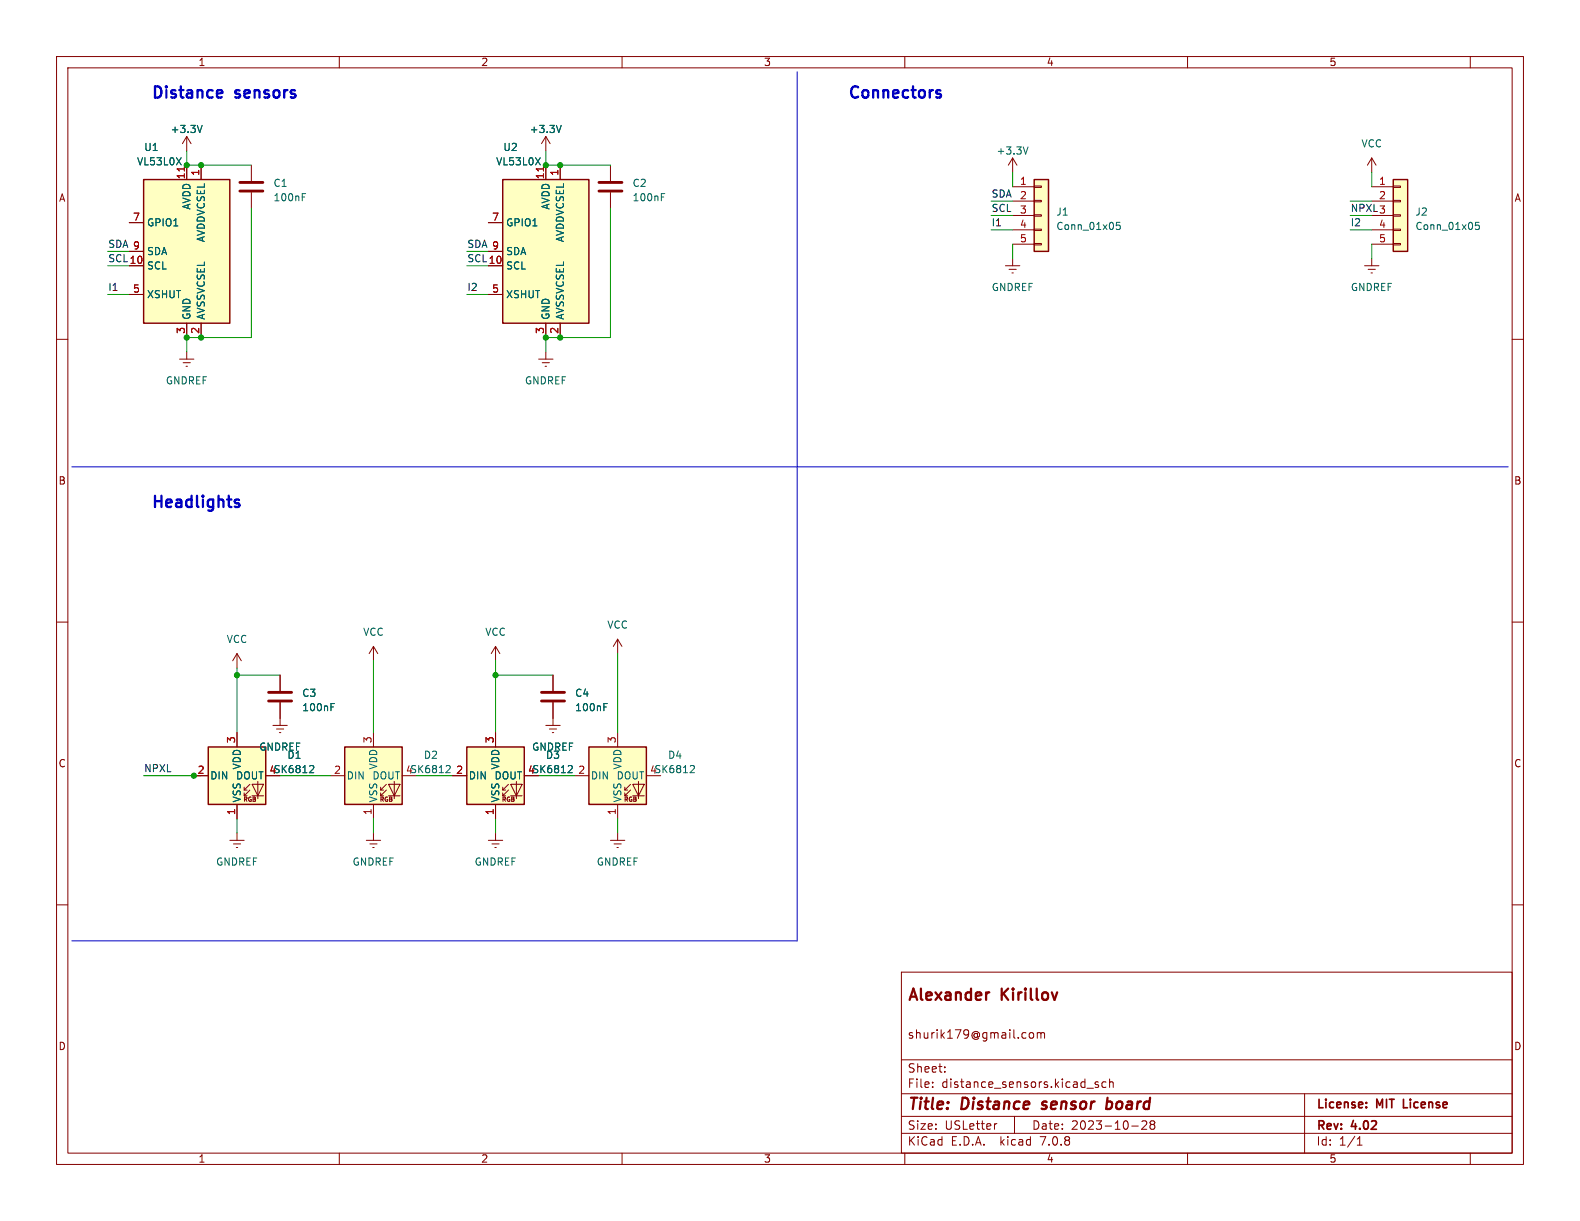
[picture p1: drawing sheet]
<svg xmlns="http://www.w3.org/2000/svg" width="279mm" height="216mm" viewBox="0 0 279 216" stroke-linecap="round" stroke-linejoin="round" font-family="sans-serif">
<g fill="none" stroke="#840000" stroke-width=".18">
<path d="M10 10h259.4v195.9h-259.4zM12 12h255.4v191.9h-255.4zM60 10v2M110 10v2M160 10v2M210 10v2M260 10v2M22.9 39.4h2.5M33 24.1l-.7 1.3M33 24.1v2.6M33 29.2v2.6M33 24.1l.8 1.3"/>
<path d="M35.6 29.2v2.6M44.4 29.2v2.8M44.4 34v2.8M86.4 39.4h2.5M96.5 24.1l-.7 1.3M96.5 24.1v2.6M96.5 29.2v2.6M96.5 24.1l.8 1.3M99.1 29.2v2.6M107.9 29.2v2.8M107.9 34v2.8M179.1 27.9v2.6"/>
<path d="M179.1 27.9l-.8 1.3M179.1 27.9l.7 1.3M179.1 33h3.8M179.1 35.6h3.8M179.1 38.1h3.8M182.9 38h1.2v.2h-1.2zM182.9 35.4h1.2v.3h-1.2zM182.9 32.9h1.2v.2h-1.2zM242.6 27.9v2.6M242.6 33h3.8M242.6 35.6h3.8M242.6 38.1h3.8"/>
<path d="M242.6 27.9l-.8 1.3M242.6 27.9l.7 1.3M246.4 38h1.2v.2h-1.2zM246.4 35.4h1.2v.3h-1.2zM246.4 32.9h1.2v.2h-1.2zM10 60h2M22.9 47h2.5M22.9 52.1h2.5M22.9 44.5h2.5M33 57.2v2.5M35.6 57.2v2.5M86.4 47h2.5"/>
<path d="M86.4 52.1h2.5M86.4 44.5h2.5M96.5 57.2v2.5M99.1 57.2v2.5M177.8 47h2.5M178.4 47.6h1.3M178.9 48.3h.3M179.1 45.7v1.3M179.1 40.6h3.8M179.1 43.2h3.8M182.9 43.1h1.2v.2h-1.2zM182.9 40.5h1.2v.3h-1.2z"/>
<path d="M241.3 47h2.5M241.9 47.6h1.3M242.4 48.3h.3M242.6 45.7v1.3M242.6 40.6h3.8M242.6 43.2h3.8M246.4 43.1h1.2v.2h-1.2zM246.4 40.5h1.2v.3h-1.2zM267.4 60h2M31.7 63.5h2.6M32.4 64.1h1.3M32.9 64.8h.2"/>
<path d="M33 62.2v1.3M95.2 63.5h2.6M95.9 64.1h1.3M96.4 64.8h.2M96.5 62.2v1.3M10 110h2M41.9 115.6l-.8 1.2M41.9 115.6v2.5M41.9 115.6l.8 1.2M49.5 119.4v2.8M66 114.3v2.5M66 114.3l-.7 1.3"/>
<path d="M66 114.3l.8 1.3M87.6 114.3v2.5M87.6 114.3l-.7 1.3M87.6 114.3l.8 1.3M97.8 119.4v2.8M109.2 113v2.6M109.2 113l-.7 1.3M109.2 113l.8 1.3M267.4 110h2M34.3 137.2h2.5M41.9 129.5v2.6M43.2 139.7h.5"/>
<path d="M44.2 139.7l-1 1v-.5M44.2 138.7l-1 1v-.5M44.6 138.7h2l-1 2zM45.6 138.2v3M48.3 128.3h2.5M48.9 128.9h1.3M49.4 129.5h.3M49.5 124.2v4.1M58.4 137.2h2.6M66 129.5v2.6M67.3 139.7h.5M68.3 139.7l-1 1v-.5"/>
<path d="M68.3 138.7l-1 1v-.5M68.7 138.7h2l-1 2zM69.7 138.2v3M80 137.2h2.5M87.6 129.5v2.6M88.9 139.7h.5M89.9 139.7l-1 1v-.5M89.9 138.7l-1 1v-.5M90.3 138.7h2l-1 2zM91.3 138.2v3M96.5 128.3h2.6M97.2 128.9h1.2"/>
<path d="M97.7 129.5h.2M97.8 124.2v4.1M101.6 137.2h2.5M109.2 129.5v2.6M110.5 139.7h.5M111.5 139.7l-1 1v-.5M111.5 138.7l-1 1v-.5M111.9 138.7h2l-1 2zM112.9 138.2v3M10 160h2M40.6 148.6h2.6M41.3 149.2h1.2"/>
<path d="M41.8 149.9h.2M41.9 142.2v2.6M41.9 147.3v1.3M43.2 140.7h.5M44.6 140.7h2M64.8 148.6h2.5M65.4 149.2h1.3M65.9 149.9h.3M66 142.2v2.6M66 147.3v1.3M67.3 140.7h.5M68.7 140.7h2"/>
<path d="M86.4 148.6h2.5M87 149.2h1.3M87.5 149.9h.3M87.6 142.2v2.6M87.6 147.3v1.3M88.9 140.7h.5M90.3 140.7h2M107.9 148.6h2.6M108.6 149.2h1.3M109.1 149.9h.2M109.2 142.2v2.6M109.2 147.3v1.3"/>
<path d="M110.5 140.7h.5M111.9 140.7h2M267.4 160h2M159.4 171.9h108v32h-108zM159.4 197.4h108M159.4 193.4h108M159.4 187.4h108M164.9 192.1v.2M164.9 191.4v.1M167.1 189.4v.2M167.1 188.7v.1M176.3 198.7l-.3 .1"/>
<path d="M179.4 197.4v3M182.1 182.7l.4-.1 .3 .3v.4l-.3 .3-.4-.1-.1-.2v-.4zM183.4 182.7l.5-.1 .2 .2M183.4 182.6v1M184.1 182.8l.2-.2 .3 .1 .1 .9M184.1 182.8v.8M192.2 192.4h1.2M194.2 191.4l-.3-.1-.3 .2 .1 .2 .5 .2v.3h-.6M195.6 191.4l-.5-.1-.2 .3v.4l.1 .2h.6M196.2 191.4l.2-.1 .4 .1 .1 .9M196.2 190.8v1.5M200.1 199.1h1.2"/>
<path d="M201.9 198.3l.6-.1 .2 .1 .1 .3-.9 1.1h.9M203.6 198.8l-.2-.3 .2-.3 .5 .1 .1 .2-.3 .3M203.6 198.8l-.2 .3v.3l.2 .3 .5-.1 .1-.2-.1-.4-.2-.2M203.6 198.8h.3M230.7 193.4v10.5M60 203.9v2M110 203.9v2M159.4 200.4h108M160 203.9v2M210 203.9v2M240 202.5h.9M240 201.4l.4-.4v1.5"/>
<path d="M260 203.9v2"/>
</g>
<path d="M174.8 175.5h.1M184.2 196l.2 .1M184.4 194.9l-.1 .2 .1 .2M195.8 194.9l.2-.1 .5 .1M195.9 194.1l-.3 2M196.5 195.9a.66 .66 0 0 1-.9 .1" fill="none" stroke="#840000" stroke-width=".4"/>
<path d="M248.2 194.4v1.5h.7" fill="none" stroke="#840000" stroke-width=".3"/>
<g fill="#ffffc2" stroke="#ffffc2" stroke-width=".18">
<path d="M61 132.1h10.1v10.1h-10.1z"/>
<path d="M104.1 132.1h10.2v10.1h-10.2z"/>
<path d="M36.8 132.1h10.2v10.1h-10.2z"/>
<path d="M82.5 132.1h10.2v10.1h-10.2z"/>
<path d="M88.9 31.8h15.2v25.4h-15.2z"/>
<path d="M25.4 31.8h15.2v25.4h-15.2z"/>
<path d="M182.9 31.8h2.5v12.7h-2.5z"/>
<path d="M246.4 31.8h2.5v12.7h-2.5z"/>
</g>
<path d="M25.4 31.8h15.2v25.4h-15.2zM88.9 31.8h15.2v25.4h-15.2zM182.9 31.8h2.5v12.7h-2.5zM246.4 31.8h2.5v12.7h-2.5zM36.8 132.1h10.2v10.1h-10.2zM61 132.1h10.1v10.1h-10.1zM82.5 132.1h10.2v10.1h-10.2zM104.1 132.1h10.2v10.1h-10.2z" fill="none" stroke="#840000" stroke-width=".25"/>
<g fill="none" stroke="#006464" stroke-width=".18">
<path d="M31.2 27.9l.8 1.3M32 27.9l-.8 1.3M35.7 22.2l-.4 1.2M53.5 34.8h.4M53.5 34.2h.6M94.7 27.9l.8 1.3M95.5 27.9l-.8 1.3M99.2 22.2l-.4 1.2M117 34.8h.4M117 34.2h.6M181.8 26l-.4 1.2M198 39.3h-.6v.6l.2-.1 .4 .1 .1 .1-.1 .5-.1 .1-.5-.1"/>
<path d="M261.5 39.3h-.6v.6l.2-.1 .4 .1 .1 .1-.1 .5-.1 .1-.5-.1M54.9 135.4h.5l.1 .3-.8 .9h.8M58.5 125h.5M58.5 124.4h.6M79.1 135.4h.4l.1 .3-.8 .9h.8M100.7 135.4h.4l.1 .3-.8 .9h.8M106.8 125h.4M106.8 124.4h.6M122.3 135.4h.4l.1 .3-.8 .9h.8"/>
</g>
<path d="M42.4 33.8h4.1M42.4 32.3h4.1M105.9 33.8h4.1M105.9 32.3h4.1M47.5 124h4.1M47.5 122.4h4.1M95.8 124h4M95.8 122.4h4" fill="none" stroke="#840000" stroke-width=".51"/>
<path d="M32.6 29.5v.7M96.1 29.5v.7" fill="none" stroke="#a90000" stroke-width=".18"/>
<path d="M39 15.9l.2 .1 .1 .4-.9 .2M39.2 17.2l-.2 .1M166.1 16.6l.3 .3-.1 .3-.2 .1M166.1 15.9l.2 .1M41.6 88.9l.5 .1 .3 .3-.1 .3-.6 .1M41.6 88.4l.2-.1 .5 .1" fill="none" stroke="#0000c2" stroke-width=".4"/>
<path d="M141 12.7v153.7h-128.3M12.7 82.6h254" fill="none" stroke="#0000c2" stroke-width=".18"/>
<g fill="none" stroke="#009600" stroke-width=".18">
<path d="M33 26.7v2.5h11.4M44.4 36.8v22.9h-11.4v2.5M96.5 26.7v2.5h11.4M107.9 36.8v22.9h-11.4v2.5M175.3 35.6h3.8M175.3 38.1h3.8M179.1 30.5v2.5M238.8 35.6h3.8M238.8 38.1h3.8M242.6 30.5v2.5M19 44.5h3.9M19 52.1h3.9"/>
<path d="M19 47h3.9M82.5 44.5h3.9M82.5 52.1h3.9M82.5 47h3.9M175.3 40.6h3.8M179.1 43.2v2.5M238.8 40.6h3.8M242.6 43.2v2.5M41.9 118.1v11.4M41.9 119.4h7.6M66 116.8v12.7M87.6 119.4h10.2"/>
<path d="M87.6 116.8v12.7M109.2 115.6v13.9M25.4 137.2h8.9M49.5 137.2h8.9M73.7 137.2h6.3M95.2 137.2h6.4M41.9 144.8v2.5M66 144.8v2.5M87.6 144.8v2.5M109.2 144.8v2.5"/>
</g>
<g fill="#009600" stroke="#009600" stroke-width=".18">
<circle cx="33" cy="59.7" r=".46"/>
<circle cx="96.5" cy="59.7" r=".46"/>
<circle cx="96.5" cy="29.2" r=".46"/>
<circle cx="99.1" cy="59.7" r=".46"/>
<circle cx="99.1" cy="29.2" r=".46"/>
<circle cx="87.6" cy="119.4" r=".46"/>
<circle cx="33" cy="29.2" r=".46"/>
<circle cx="34.3" cy="137.2" r=".46"/>
<circle cx="35.6" cy="29.2" r=".46"/>
<circle cx="35.6" cy="59.7" r=".46"/>
<circle cx="41.9" cy="119.4" r=".46"/>
</g>
<g font-size="2.8" fill="#0000c2">
<text x="26.7" y="17.5">Distance</text>
<text x="41.8" y="17.5">sensors</text>
<text x="149.9" y="17.5">Connectors</text>
<text x="26.7" y="89.9">Headlights</text>
</g>
<g font-size="2.8" fill="#840000">
<text x="160.4" y="177.5">Alexander</text>
<text x="177.2" y="177.5">Kirillov</text>
<text x="160.4" y="196.8">Title:</text>
<text x="170.1" y="196.8">Distance</text>
<text x="185.1" y="196.8">sensor</text>
<text x="197.3" y="196.8">board</text>
</g>
<g font-size="2.1" fill="#840000">
<text x="160.4" y="183.9">shurik179@gmail.com</text>
<text x="160.4" y="189.9">Sheet:</text>
<text x="160.4" y="192.6">File:</text>
<text x="166.5" y="192.6">distance_sensors.kicad_sch</text>
<text x="232.7" y="196.4">License:</text>
<text x="243.5" y="196.4">MIT</text>
<text x="248.8" y="196.4">License</text>
<text x="160.4" y="202.8">KiCad</text>
<text x="160.4" y="200">Size:</text>
<text x="167.1" y="200">USLetter</text>
<text x="168.1" y="202.8">E.D.A.</text>
<text x="177" y="202.8">kicad</text>
<text x="182.4" y="200">Date:</text>
<text x="184.2" y="202.8">7.0.8</text>
<text x="189.4" y="200">2023-10-28</text>
<text x="232.7" y="200.2">Rev:</text>
<text x="232.7" y="202.8">Id:</text>
<text x="236.8" y="202.8">1/1</text>
<text x="239.1" y="200.2">4.02</text>
</g>
<g font-size="1.8" fill="#840000">
<text x="35" y="11.9">1</text>
<text x="85" y="11.9">2</text>
<text x="135" y="11.9">3</text>
<text x="185" y="11.9">4</text>
<text x="235" y="11.9">5</text>
<text x="10.3" y="35.9">A</text>
<text x="267.7" y="35.9">A</text>
<text x="10.3" y="85.9">B</text>
<text x="267.7" y="85.9">B</text>
<text x="10.3" y="135.9">C</text>
<text x="267.7" y="135.9">C</text>
<text x="10.3" y="185.9">D</text>
<text x="267.7" y="185.9">D</text>
<text x="35" y="205.8">1</text>
<text x="85" y="205.8">2</text>
<text x="135" y="205.8">3</text>
<text x="185" y="205.8">4</text>
<text x="235" y="205.8">5</text>
</g>
<g font-size="1.8" fill="#006464">
<text x="30.1" y="23.7">+3.3V</text>
<text x="93.6" y="23.7">+3.3V</text>
<text x="24.1" y="29.4">VL53L0X</text>
<text x="25.4" y="26.9">U1</text>
<text x="87.6" y="29.4">VL53L0X</text>
<text x="88.9" y="26.9">U2</text>
<text x="176.1" y="27.5">+3.3V</text>
<text x="240.7" y="26.3">VCC</text>
<text x="48.3" y="33.2">C1</text>
<text x="48.3" y="35.8">100nF</text>
<text x="111.8" y="33.2">C2</text>
<text x="111.8" y="35.8">100nF</text>
<text x="25.9" y="40.2">GPIO1</text>
<text x="33.9" y="37.2" transform="rotate(-90 33.9 37.2)">AVDD</text>
<text x="89.4" y="40.2">GPIO1</text>
<text x="97.4" y="37.2" transform="rotate(-90 97.4 37.2)">AVDD</text>
<text x="186.7" y="38.3">J1</text>
<text x="186.7" y="40.9">Conn_01x05</text>
<text x="250.2" y="38.3">J2</text>
<text x="250.2" y="40.9">Conn_01x05</text>
<text x="25.9" y="47.9">SCL</text>
<text x="25.9" y="45.3">SDA</text>
<text x="36.4" y="42.9" transform="rotate(-90 36.4 42.9)">AVDDVCSEL</text>
<text x="89.4" y="47.9">SCL</text>
<text x="89.4" y="45.3">SDA</text>
<text x="99.9" y="42.9" transform="rotate(-90 99.9 42.9)">AVDDVCSEL</text>
<text x="25.9" y="52.9">XSHUT</text>
<text x="89.4" y="52.9">XSHUT</text>
<text x="175.3" y="51.7">GNDREF</text>
<text x="238.8" y="51.7">GNDREF</text>
<text x="33.9" y="56.6" transform="rotate(-90 33.9 56.6)">GND</text>
<text x="36.4" y="56.6" transform="rotate(-90 36.4 56.6)">AVSSVCSEL</text>
<text x="97.4" y="56.6" transform="rotate(-90 97.4 56.6)">GND</text>
<text x="99.9" y="56.6" transform="rotate(-90 99.9 56.6)">AVSSVCSEL</text>
<text x="29.2" y="68.2">GNDREF</text>
<text x="92.7" y="68.2">GNDREF</text>
<text x="40" y="113.9">VCC</text>
<text x="64.1" y="112.6">VCC</text>
<text x="85.7" y="112.6">VCC</text>
<text x="107.3" y="111.4">VCC</text>
<text x="53.3" y="123.4">C3</text>
<text x="53.3" y="126">100nF</text>
<text x="101.6" y="123.4">C4</text>
<text x="101.6" y="126">100nF</text>
<text x="42.8" y="136.2" transform="rotate(-90 42.8 136.2)">VDD</text>
<text x="45.7" y="132.9">GNDREF</text>
<text x="50.7" y="134.4">D1</text>
<text x="66.9" y="136.2" transform="rotate(-90 66.9 136.2)">VDD</text>
<text x="71.7" y="136.9">4SK6812</text>
<text x="74.9" y="134.4">D2</text>
<text x="88.5" y="136.2" transform="rotate(-90 88.5 136.2)">VDD</text>
<text x="94" y="132.9">GNDREF</text>
<text x="96.4" y="134.4">D3</text>
<text x="110.1" y="136.2" transform="rotate(-90 110.1 136.2)">VDD</text>
<text x="114.9" y="136.9">4SK6812</text>
<text x="118" y="134.4">D4</text>
<text x="37.1" y="138">DIN</text>
<text x="41.6" y="138">DOUT</text>
<text x="42.8" y="142" transform="rotate(-90 42.8 142)">VSS</text>
<text x="61.2" y="138">DIN</text>
<text x="65.8" y="138">DOUT</text>
<text x="66.9" y="142" transform="rotate(-90 66.9 142)">VSS</text>
<text x="82.8" y="138">DIN</text>
<text x="87.4" y="138">DOUT</text>
<text x="88.5" y="142" transform="rotate(-90 88.5 142)">VSS</text>
<text x="104.4" y="138">DIN</text>
<text x="108.9" y="138">DOUT</text>
<text x="110.1" y="142" transform="rotate(-90 110.1 142)">VSS</text>
<text x="38.1" y="153.3">GNDREF</text>
<text x="62.2" y="153.3">GNDREF</text>
<text x="83.8" y="153.3">GNDREF</text>
<text x="105.4" y="153.3">GNDREF</text>
</g>
<g font-size="1.8" fill="#a90000">
<text x="32.8" y="31.8" transform="rotate(-90 32.8 31.8)">11</text>
<text x="35.3" y="31.2" transform="rotate(-90 35.3 31.2)">1</text>
<text x="96.3" y="31.8" transform="rotate(-90 96.3 31.8)">11</text>
<text x="98.8" y="31.2" transform="rotate(-90 98.8 31.2)">1</text>
<text x="180.3" y="32.8">1</text>
<text x="180.3" y="35.3">2</text>
<text x="243.8" y="32.8">1</text>
<text x="243.8" y="35.3">2</text>
<text x="23.4" y="39.1">7</text>
<text x="86.9" y="39.1">7</text>
<text x="180.3" y="37.8">3</text>
<text x="180.3" y="40.4">4</text>
<text x="243.8" y="40.4">4</text>
<text x="22.8" y="46.7">10</text>
<text x="23.4" y="44.2">9</text>
<text x="86.3" y="46.7">10</text>
<text x="86.9" y="44.2">9</text>
<text x="180.3" y="42.9">5</text>
<text x="243.8" y="42.9">5</text>
<text x="23.4" y="51.8">5</text>
<text x="86.9" y="51.8">5</text>
<text x="32.8" y="59.1" transform="rotate(-90 32.8 59.1)">3</text>
<text x="35.3" y="59.1" transform="rotate(-90 35.3 59.1)">2</text>
<text x="96.3" y="59.1" transform="rotate(-90 96.3 59.1)">3</text>
<text x="98.8" y="59.1" transform="rotate(-90 98.8 59.1)">2</text>
<text x="41.7" y="131.5" transform="rotate(-90 41.7 131.5)">3</text>
<text x="65.8" y="131.5" transform="rotate(-90 65.8 131.5)">3</text>
<text x="87.4" y="131.5" transform="rotate(-90 87.4 131.5)">3</text>
<text x="109" y="131.5" transform="rotate(-90 109 131.5)">3</text>
<text x="34.9" y="136.9">2</text>
<text x="47.6" y="136.9">4SK6812</text>
<text x="59" y="136.9">2</text>
<text x="80.6" y="136.9">2</text>
<text x="93.3" y="136.9">4SK6812</text>
<text x="102.2" y="136.9">2</text>
<text x="41.7" y="144.2" transform="rotate(-90 41.7 144.2)">1</text>
<text x="65.8" y="144.2" transform="rotate(-90 65.8 144.2)">1</text>
<text x="87.4" y="144.2" transform="rotate(-90 87.4 144.2)">1</text>
<text x="109" y="144.2" transform="rotate(-90 109 144.2)">1</text>
</g>
<g font-size="1.8" fill="#0f0f0f">
<text x="175.3" y="35">SDA</text>
<text x="175.3" y="37.6">SCL</text>
<text x="175.3" y="40.1">I1</text>
<text x="238.8" y="37.6">NPXL 3</text>
<text x="238.8" y="40.1">I2</text>
<text x="19" y="43.9">SDA 9</text>
<text x="19" y="46.5">SCL 10</text>
<text x="82.5" y="43.9">SDA 9</text>
<text x="82.5" y="46.5">SCL 10</text>
<text x="19" y="51.5">I1</text>
<text x="82.5" y="51.5">I2</text>
<text x="25.4" y="136.6">NPXL</text>
</g>
<g font-size="1.1" fill="#840000">
<text x="42.9" y="142">RGB</text>
<text x="67" y="142">RGB</text>
<text x="88.6" y="142">RGB</text>
<text x="110.2" y="142">RGB</text>
</g>
</svg>
